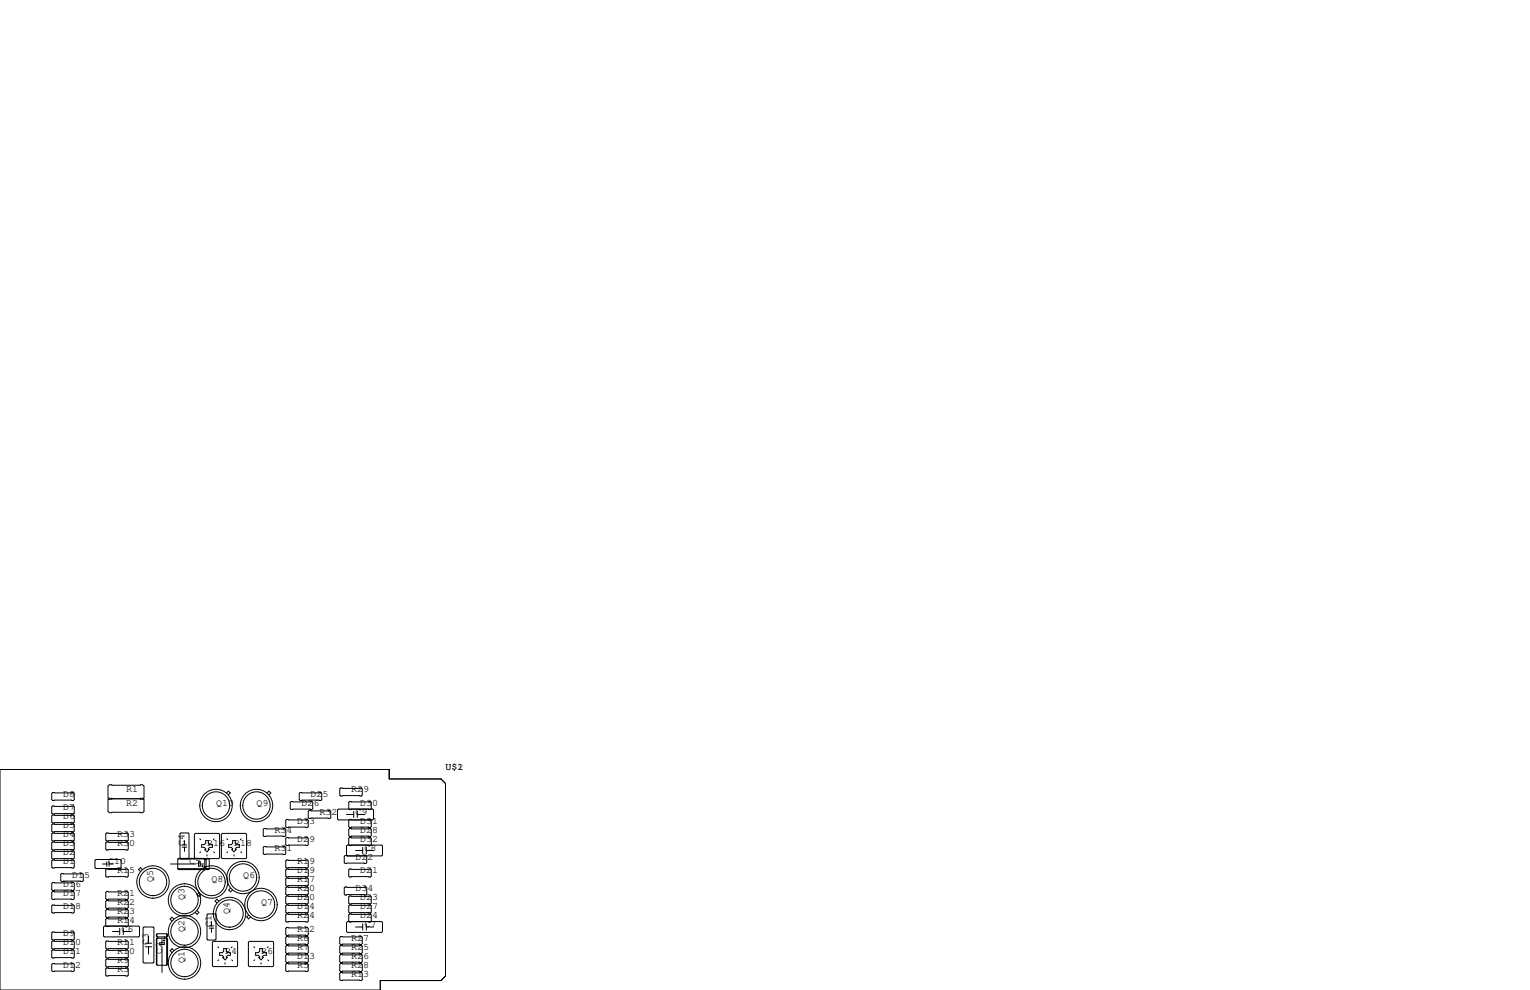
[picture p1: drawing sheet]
<svg xmlns="http://www.w3.org/2000/svg" width="432mm" height="279mm" viewBox="0 0 432 279" stroke-linecap="round" stroke-linejoin="round" font-family="sans-serif">
<g fill="none" stroke="#000" stroke-width=".28">
<path d="M0 217.2h109.9v2.6h14.6l1.2 1.3v54.4l-1.2 1.2h-17.2v2.7h-107.3zM14.9 223.6h5.8l.3 .3v1.8l-.3 .2h-5.8l-.3-.2v-1.8zM14.9 227.5h5.8l.3 .2v1.8l-.3 .2h-5.8l-.3-.2v-1.8zM14.9 230h5.8l.3 .3v1.7l-.3 .3h-5.8l-.3-.3v-1.7zM14.9 232.5h5.8l.3 .3v1.8l-.3 .2h-5.8l-.3-.2v-1.8zM14.9 235.1h5.8l.3 .2v1.8l-.3 .3h-5.8l-.3-.3v-1.8zM14.9 237.6h5.8l.3 .3v1.7l-.3 .3h-5.8l-.3-.3v-1.7zM30.1 237.6h5.8l.3 .3v1.7l-.3 .3h-5.8l-.3-.3v-1.7zM30.1 235.1h5.8l.3 .2v1.8l-.3 .3h-5.8l-.3-.3v-1.8zM31.6 225.4l-.7 .2-.4-.4v-3.3l.4-.4h9.4l.3 .4v3.3l-.3 .4-.8-.2M31.6 225.4l-.7-.1-.4 .4v3.3l.4 .4h9.4l.3-.4v-3.3l-.3-.4-.8 .1M31.6 225.4h7.9"/>
<path d="M51.1 235.1h2l.2 .2v6.9l-.2 .2h-2l-.3-.2v-6.9zM51.4 238.5h1.3M51.4 239.1h1.3M52.1 237.2v1.3M52.1 239.1v1.2M56.4 236.7l.2 .3M56.9 238.4h.8l.3-.4v-.8h.8v.8l.4 .4h.7v.7h-.7l-.4 .4v.3h.3l-.7 .6-.6-.6h.2v-.3l-.3-.4h-.8zM60.5 236.7l-.3 .3M62.5 235.5l.2-.3h6.6l.3 .3v6.6l-.3 .2h-6.6l-.2-.2zM63.9 223.8l.6-.5 .5 .5-.5 .5M64 236.7l.3 .3M64.5 238.4h.8l.4-.4v-.8h.7v.8l.4 .4h.8v.7h-.8l-.4 .4v.3h.3l-.7 .6-.6-.6h.3v-.3l-.4-.4h-.8z"/>
<path d="M68.1 236.7l-.3 .3M74.5 233.8h5.9l.2 .3v1.7l-.2 .3h-5.9l-.2-.3v-1.7zM74.5 238.9h5.9l.2 .2v1.8l-.2 .3h-5.9l-.2-.3v-1.8zM75.4 223.8l.5-.5 .5 .5-.5 .5M80.9 231.3h5.8l.3 .2v1.8l-.3 .3h-5.8l-.3-.3v-1.8zM80.9 236.3h5.8l.3 .3v1.8l-.3 .2h-5.8l-.3-.2v-1.8zM82.2 226.2h5.8l.3 .2v1.8l-.3 .3h-5.8l-.3-.3v-1.8zM84.7 223.6h5.9l.2 .3v1.8l-.2 .2h-5.9l-.2-.2v-1.8zM87.2 228.7h5.9l.2 .3v1.8l-.2 .2h-5.9l-.2-.2v-1.8zM95.5 228.3h9.7l.2 .3v2.5l-.2 .3h-9.7l-.2-.3v-2.5zM96.1 222.4h5.9l.2 .2v1.8l-.2 .3h-5.9l-.2-.3v-1.8zM97.8 229.9h2"/>
<path d="M98.7 233.8h5.8l.3 .3v1.7l-.3 .3h-5.8l-.3-.3v-1.7zM99.2 228.3l-.5 .2-.3-.3v-1.8l.3-.2h5.8l.3 .2v1.8l-.3 .3-.5-.2M99.2 231.4l-.5-.1-.3 .2v1.8l.3 .3h5.8l.3-.3v-1.8l-.3-.2-.5 .1M99.2 238.5l-.5 .1-.3-.2v-1.8l.3-.3h5.8l.3 .3v1.8l-.3 .2-.5-.1M99.8 229v1.8M100.8 229.9h2.1M100.8 229v1.8M102.4 239.1v1.8M103.4 239.1v1.8M14.9 242.7h5.8l.3 .3v1.7l-.3 .3h-5.8l-.3-.3v-1.7zM14.9 240.2h5.8l.3 .2v1.8l-.3 .2h-5.8l-.3-.2v-1.8zM14.9 249h5.8l.3 .3v1.8l-.3 .2h-5.8l-.3-.2v-1.8z"/>
<path d="M14.9 251.6h5.8l.3 .2v1.8l-.3 .3h-5.8l-.3-.3v-1.8zM14.9 255.4h5.8l.3 .3v1.7l-.3 .3h-5.8l-.3-.3v-1.7zM17.4 246.5h5.8l.3 .3v1.7l-.3 .3h-5.8l-.3-.3v-1.7zM27.1 242.6h6.8l.3 .2v2.1l-.3 .2h-6.8l-.3-.2v-2.1zM29 243.8h1.1M30.1 245.2h5.8l.3 .3v1.8l-.3 .2h-5.8l-.3-.2v-1.8zM30.1 251.6h5.8l.3 .2v1.8l-.3 .3h-5.8l-.3-.3v-1.8zM30.1 254.1h5.8l.3 .3v1.8l-.3 .2h-5.8l-.3-.2v-1.8zM30.1 256.7h5.8l.3 .2v1.8l-.3 .3h-5.8l-.3-.3v-1.8zM30.1 243.2v1.3M30.8 243.8h1.2M30.8 243.2v1.3"/>
<path d="M40.2 245.4l-.6-.5-.5 .5 .5 .5M48.1 243.8h7.1M49.1 259.4l-.6-.5-.5 .5 .5 .5M50.2 245.2h8.9M50.3 242.4h7.4M50.4 242.3h11.3l.3-.2v-6.6l-.3-.3h-6.6l-.2 .3v6.6l.2 .2M50.4 245.3h7.1M55.6 257l.5 .5-.5 .5-.5-.5M56 243.2h.5v1.3h-.5zM56.2 251.9l-.5 .6 .5 .5 .5-.5M56.5 243.8h.9M56.6 240.4l-.2 .3"/>
<path d="M56.9 244.4h.5M57.2 244.2v.5M57.5 242.3h-7.1l-.2 .2v2.7M57.5 242.3l.3 .2M57.5 242.3h.1M57.8 242.5v2.7l-.3 .2h-7.1l-.2-.2M57.8 244.6h.4M57.8 242.5h.4M57.8 242.6h.4M57.9 245h.1M58.2 242.5v2.7l.2 .2h.4l.3-.2M58.3 242.4h.6"/>
<path d="M58.4 258.2l.3-.3h2l.3 .3v6.8l-.3 .3h-2l-.3-.3zM58.4 241.2v.4M58.4 245.3h.4M58.8 242.3l.3 .2v2.7M58.8 242.3h-.4l-.2 .2M58.8 242.3h.1M60.3 240.4l.3 .3M61.8 254.3l-.6-.5-.5 .5 .5 .5M64.3 240.4l-.3 .3M65.1 250.6l-.6 .6 .6 .5 .5-.5M66 241.2v.4M67.9 240.4l.3 .3"/>
<path d="M70.2 258.3l-.6 .5 .6 .5 .5-.5M80.6 245.5l.3-.3h5.8l.3 .3v1.8l-.3 .2h-5.8l-.3-.2zM80.6 248l.3-.2h5.8l.3 .2v1.8l-.3 .3h-5.8l-.3-.3zM80.6 250.6l.3-.3h5.8l.3 .3v1.7l-.3 .3h-5.8l-.3-.3zM80.6 253.1l.3-.2h5.8l.3 .2v1.8l-.3 .2h-5.8l-.3-.2zM80.6 255.7l.3-.3h5.8l.3 .3v1.7l-.3 .3h-5.8l-.3-.3zM80.6 258.2l.3-.3h5.8l.3 .3v1.8l-.3 .2h-5.8l-.3-.2zM80.9 242.7h5.8l.3 .3v1.7l-.3 .3h-5.8l-.3-.3v-1.7zM97.2 250.6l.2-.3h5.9l.2 .3v1.7l-.2 .3h-5.9l-.2-.3zM98 241.6l-.2-.3v-2.5l.2-.3h9.7l.3 .3v2.5l-.3 .3-10.3-.2-.2 .3v1.8l.2 .2h5.9l.2-.2v-1.8l-.2-.3-.6 .2M98.4 255.7l.3-.3h5.8l.3 .3v1.7l-.3 .3h-5.8l-.3-.3zM98.4 245.5l.3-.3h5.8l.3 .3v1.8l-.3 .2h-5.8l-.3-.2z"/>
<path d="M98.4 253.1l.3-.2h5.8l.3 .2v1.8l-.3 .2h-5.8l-.3-.2zM100.3 240h2.1M103.4 240h2M14.6 263.3l.3-.3h5.8l.3 .3v1.7l-.3 .3h-5.8l-.3-.3zM14.6 265.8l.3-.2h5.8l.3 .2v1.8l-.3 .2h-5.8l-.3-.2zM14.6 268.4l.3-.3h5.8l.3 .3v1.7l-.3 .3h-5.8l-.3-.3zM14.6 272.2l.3-.3h5.8l.3 .3v1.7l-.3 .3h-5.8l-.3-.3zM29.5 261.4h9.6l.3 .2v2.6l-.3 .2h-9.6l-.3-.2v-2.6zM30.1 273.2h5.8l.3 .2v1.8l-.3 .3h-5.8l-.3-.3v-1.8zM30.1 265.6h5.8l.3 .2v1.8l-.3 .2h-5.8l-.3-.2v-1.8zM30.1 268.1h5.8l.3 .3v1.7l-.3 .3h-5.8l-.3-.3v-1.7zM30.1 270.6h5.8l.3 .3v1.8l-.3 .2h-5.8l-.3-.2v-1.8z"/>
<path d="M30.6 261.4l-.5 .1-.3-.3v-1.7l.3-.3h5.8l.3 .3v1.7l-.3 .3-.5-.1M31.8 262.9h2M33.8 262v1.8M34.8 262.9h2M34.8 262v1.8M40.4 261.9l.2-.3h2.6l.2 .3v9.6l-.2 .3h-2.6l-.2-.3zM41 266.2h1.8M41 267.2h1.8M41.9 264.2v2M41.9 267.2v2M44.1 263.8v.4l.3 .2M44.1 265v7.2l.3 .2h2.7"/>
<path d="M44.1 265h.1M44.1 263.8h.1M44.3 263.7v.6M44.3 264.9v7.4M44.4 264.8h2.7l.2 .2v7.2l-.2 .2M44.4 264.4v.4M44.4 264.8l-.3 .2M44.5 264.4v.4M45.1 266.1h1.3v.5h-1.3zM45.7 265.2v.9M45.7 267.3v7.1M46 265.4h.5"/>
<path d="M46.3 265.2v.5M46.5 264.4v.4M46.9 264.5v.2M47.1 263.5h-2.7l-.3 .3M47.1 263.5l.2 .3v.4l-.2 .2h-2.7M47.1 263.5v8.9M47.2 263.8v.4M47.2 265v7.2M49.1 268.3l-.6-.6-.5 .6 .5 .5M59.1 261.3h1.2M59.1 262h1.2M59.7 260.1v1.2"/>
<path d="M59.7 262v1.1M59.9 265.9l.3-.2h6.6l.3 .2v6.6l-.3 .3h-6.6l-.3-.3zM61.5 267.2l.2 .3M61.7 270.9l-.2 .2M62 268.9h.7l.4-.4v-.8h.8v.8l.4 .4h.7v.7h-.7l-.4 .4v.3h.2l-.6 .6-.6-.6h.2v-.3l-.4-.4h-.7zM63.5 271.7v.4M65.4 270.9l.3 .2M65.5 267.2l-.2 .3M70.1 265.9l.3-.2h6.6l.2 .2v6.6l-.2 .3h-6.6l-.3-.3zM71.6 267.2l.3 .3M71.9 270.9l-.3 .2M72.1 268.9h.8l.4-.4v-.8h.7v.8l.4 .4h.8v.7h-.8l-.4 .4v.3h.3l-.6 .6-.7-.6h.3v-.3l-.4-.4h-.8z"/>
<path d="M73.7 271.7v.4M75.6 270.9l.2 .2M75.7 267.2l-.3 .3M80.6 269.6l.3-.2h5.8l.3 .2v1.8l-.3 .3h-5.8l-.3-.3zM80.6 262l.3-.3h5.8l.3 .3v1.8l-.3 .2h-5.8l-.3-.2zM80.6 264.5l.3-.2h5.8l.3 .2v1.8l-.3 .3h-5.8l-.3-.3zM80.6 267.1l.3-.3h5.8l.3 .3v1.8l-.3 .2h-5.8l-.3-.2zM80.6 272.2l.3-.3h5.8l.3 .3v1.7l-.3 .3h-5.8l-.3-.3zM95.9 274.7l.2-.3h5.9l.2 .3v1.8l-.2 .2h-5.9l-.2-.2zM95.9 269.6l.2-.2h5.9l.2 .2v1.8l-.2 .3h-5.9l-.2-.3zM95.9 272.2l.2-.3h5.9l.2 .3v1.7l-.2 .3h-5.9l-.2-.3zM95.9 267.1l.2-.3h5.9l.2 .3v1.8l-.2 .2h-5.9l-.2-.2z"/>
<path d="M95.9 264.5l.2-.2h5.9l.2 .2v1.8l-.2 .3h-5.9l-.2-.3zM97.8 260.3l.2-.2h9.7l.3 .2v2.6l-.3 .2h-9.7l-.2-.2zM99.2 260.1l-.5 .1-.3-.2v-1.8l.3-.3h5.8l.3 .3v1.8l-.3 .2-.5-.1M100.3 261.6h2.1M102.4 260.7v1.8M103.4 261.6h2M103.4 260.7v1.8"/>
<circle cx="61" cy="227.3" r="4.6"/>
<circle cx="61" cy="227.3" r="3.9"/>
<circle cx="72.4" cy="227.3" r="4.6"/>
<circle cx="72.4" cy="227.3" r="3.9"/>
<circle cx="43.2" cy="248.9" r="4.6"/>
<circle cx="43.2" cy="248.9" r="3.9"/>
<circle cx="52.1" cy="254" r="3.9"/>
<circle cx="52.1" cy="254" r="4.6"/>
<circle cx="59.7" cy="248.9" r="4.6"/>
<circle cx="59.7" cy="248.9" r="3.9"/>
<circle cx="64.8" cy="257.8" r="4.6"/>
<circle cx="64.8" cy="257.8" r="3.9"/>
<circle cx="68.6" cy="247.7" r="4.6"/>
<circle cx="68.6" cy="247.6" r="3.9"/>
<circle cx="73.7" cy="255.3" r="4.6"/>
<circle cx="73.7" cy="255.3" r="3.9"/>
<circle cx="52.1" cy="262.9" r="4.6"/>
<circle cx="52.1" cy="271.8" r="4.6"/>
<circle cx="52.1" cy="271.8" r="3.9"/>
<circle cx="52.1" cy="262.9" r="3.9"/>
</g>
<g font-size="2.8">
<text x="125.7" y="217.2">U$1</text>
<text x="129.1" y="217.2">2</text>
<text x="17.8" y="224.8">D8</text>
<text x="35.6" y="227.3">R2</text>
<text x="35.6" y="223.5">R1</text>
<text x="61" y="227.3">Q10</text>
<text x="72.4" y="227.3">Q9</text>
<text x="85.1" y="227.3">D26</text>
<text x="87.6" y="224.8">D25</text>
<text x="99.1" y="223.5">R29</text>
<text x="101.6" y="227.3">D30</text>
<text x="17.8" y="233.7">D5</text>
<text x="17.8" y="231.1">D6</text>
<text x="17.8" y="228.6">D7</text>
<text x="83.8" y="232.4">D33</text>
<text x="90.2" y="229.9">R32</text>
<text x="100.3" y="229.9">C9</text>
<text x="101.6" y="232.4">D31</text>
<text x="17.8" y="238.8">D3</text>
<text x="17.8" y="236.2">D4</text>
<text x="33" y="238.8">R30</text>
<text x="33" y="236.2">R33</text>
<text x="52.1" y="238.8" transform="rotate(-90 52.1 238.8)">C4</text>
<text x="58.4" y="238.8">R16</text>
<text x="66" y="238.8">R18</text>
<text x="77.5" y="234.9">R34</text>
<text x="83.8" y="237.5">D29</text>
<text x="101.6" y="234.9">D28</text>
<text x="101.6" y="237.5">D32</text>
<text x="17.8" y="243.8">D1</text>
<text x="17.8" y="241.3">D2</text>
<text x="30.5" y="243.8">C10</text>
<text x="53.3" y="243.8">C5</text>
<text x="77.5" y="240">R31</text>
<text x="83.8" y="243.8">R19</text>
<text x="100.3" y="242.6">D22</text>
<text x="102.9" y="240">C8</text>
<text x="17.8" y="250.2">D16</text>
<text x="20.3" y="247.6">D15</text>
<text x="33" y="246.4">R15</text>
<text x="43.2" y="248.9" transform="rotate(-90 43.2 248.9)">Q5</text>
<text x="59.7" y="248.9">Q8</text>
<text x="68.6" y="247.6">Q6</text>
<text x="83.8" y="246.4">D19</text>
<text x="83.8" y="248.9">R17</text>
<text x="83.8" y="251.5">R20</text>
<text x="100.3" y="251.5">D34</text>
<text x="101.6" y="246.4">D21</text>
<text x="17.8" y="252.7">D17</text>
<text x="17.8" y="256.5">D18</text>
<text x="33" y="252.7">R21</text>
<text x="33" y="255.3">R22</text>
<text x="33" y="257.8">R23</text>
<text x="52.1" y="254" transform="rotate(-90 52.1 254)">Q3</text>
<text x="64.8" y="257.8" transform="rotate(-90 64.8 257.8)">Q4</text>
<text x="73.7" y="255.3">Q7</text>
<text x="83.8" y="256.5">D14</text>
<text x="83.8" y="254">D20</text>
<text x="101.6" y="256.5">D27</text>
<text x="101.6" y="254">D23</text>
<text x="33" y="260.3">R14</text>
<text x="34.3" y="262.9">C6</text>
<text x="52.1" y="262.9" transform="rotate(-90 52.1 262.9)">Q2</text>
<text x="59.7" y="261.6" transform="rotate(-90 59.7 261.6)">C1</text>
<text x="83.8" y="262.9">R12</text>
<text x="83.8" y="259.1">R24</text>
<text x="101.6" y="259.1">D24</text>
<text x="102.9" y="261.6">C7</text>
<text x="17.8" y="264.2">D9</text>
<text x="17.8" y="266.7">D10</text>
<text x="17.8" y="269.2">D11</text>
<text x="33" y="269.2">R10</text>
<text x="33" y="266.7">R11</text>
<text x="41.9" y="266.7" transform="rotate(-90 41.9 266.7)">C3</text>
<text x="45.7" y="269.2" transform="rotate(-90 45.7 269.2)">C2</text>
<text x="63.5" y="269.2">R4</text>
<text x="73.7" y="269.2">R6</text>
<text x="83.8" y="268">R7</text>
<text x="83.8" y="265.4">R8</text>
<text x="99.1" y="268">R25</text>
<text x="99.1" y="265.4">R27</text>
<text x="17.8" y="273">D12</text>
<text x="33" y="274.3">R3</text>
<text x="33" y="271.8">R9</text>
<text x="52.1" y="271.8" transform="rotate(-90 52.1 271.8)">Q1</text>
<text x="83.8" y="270.5">D13</text>
<text x="83.8" y="273">R5</text>
<text x="99.1" y="275.6">R13</text>
<text x="99.1" y="270.5">R26</text>
<text x="99.1" y="273">R28</text>
</g>
</svg>
